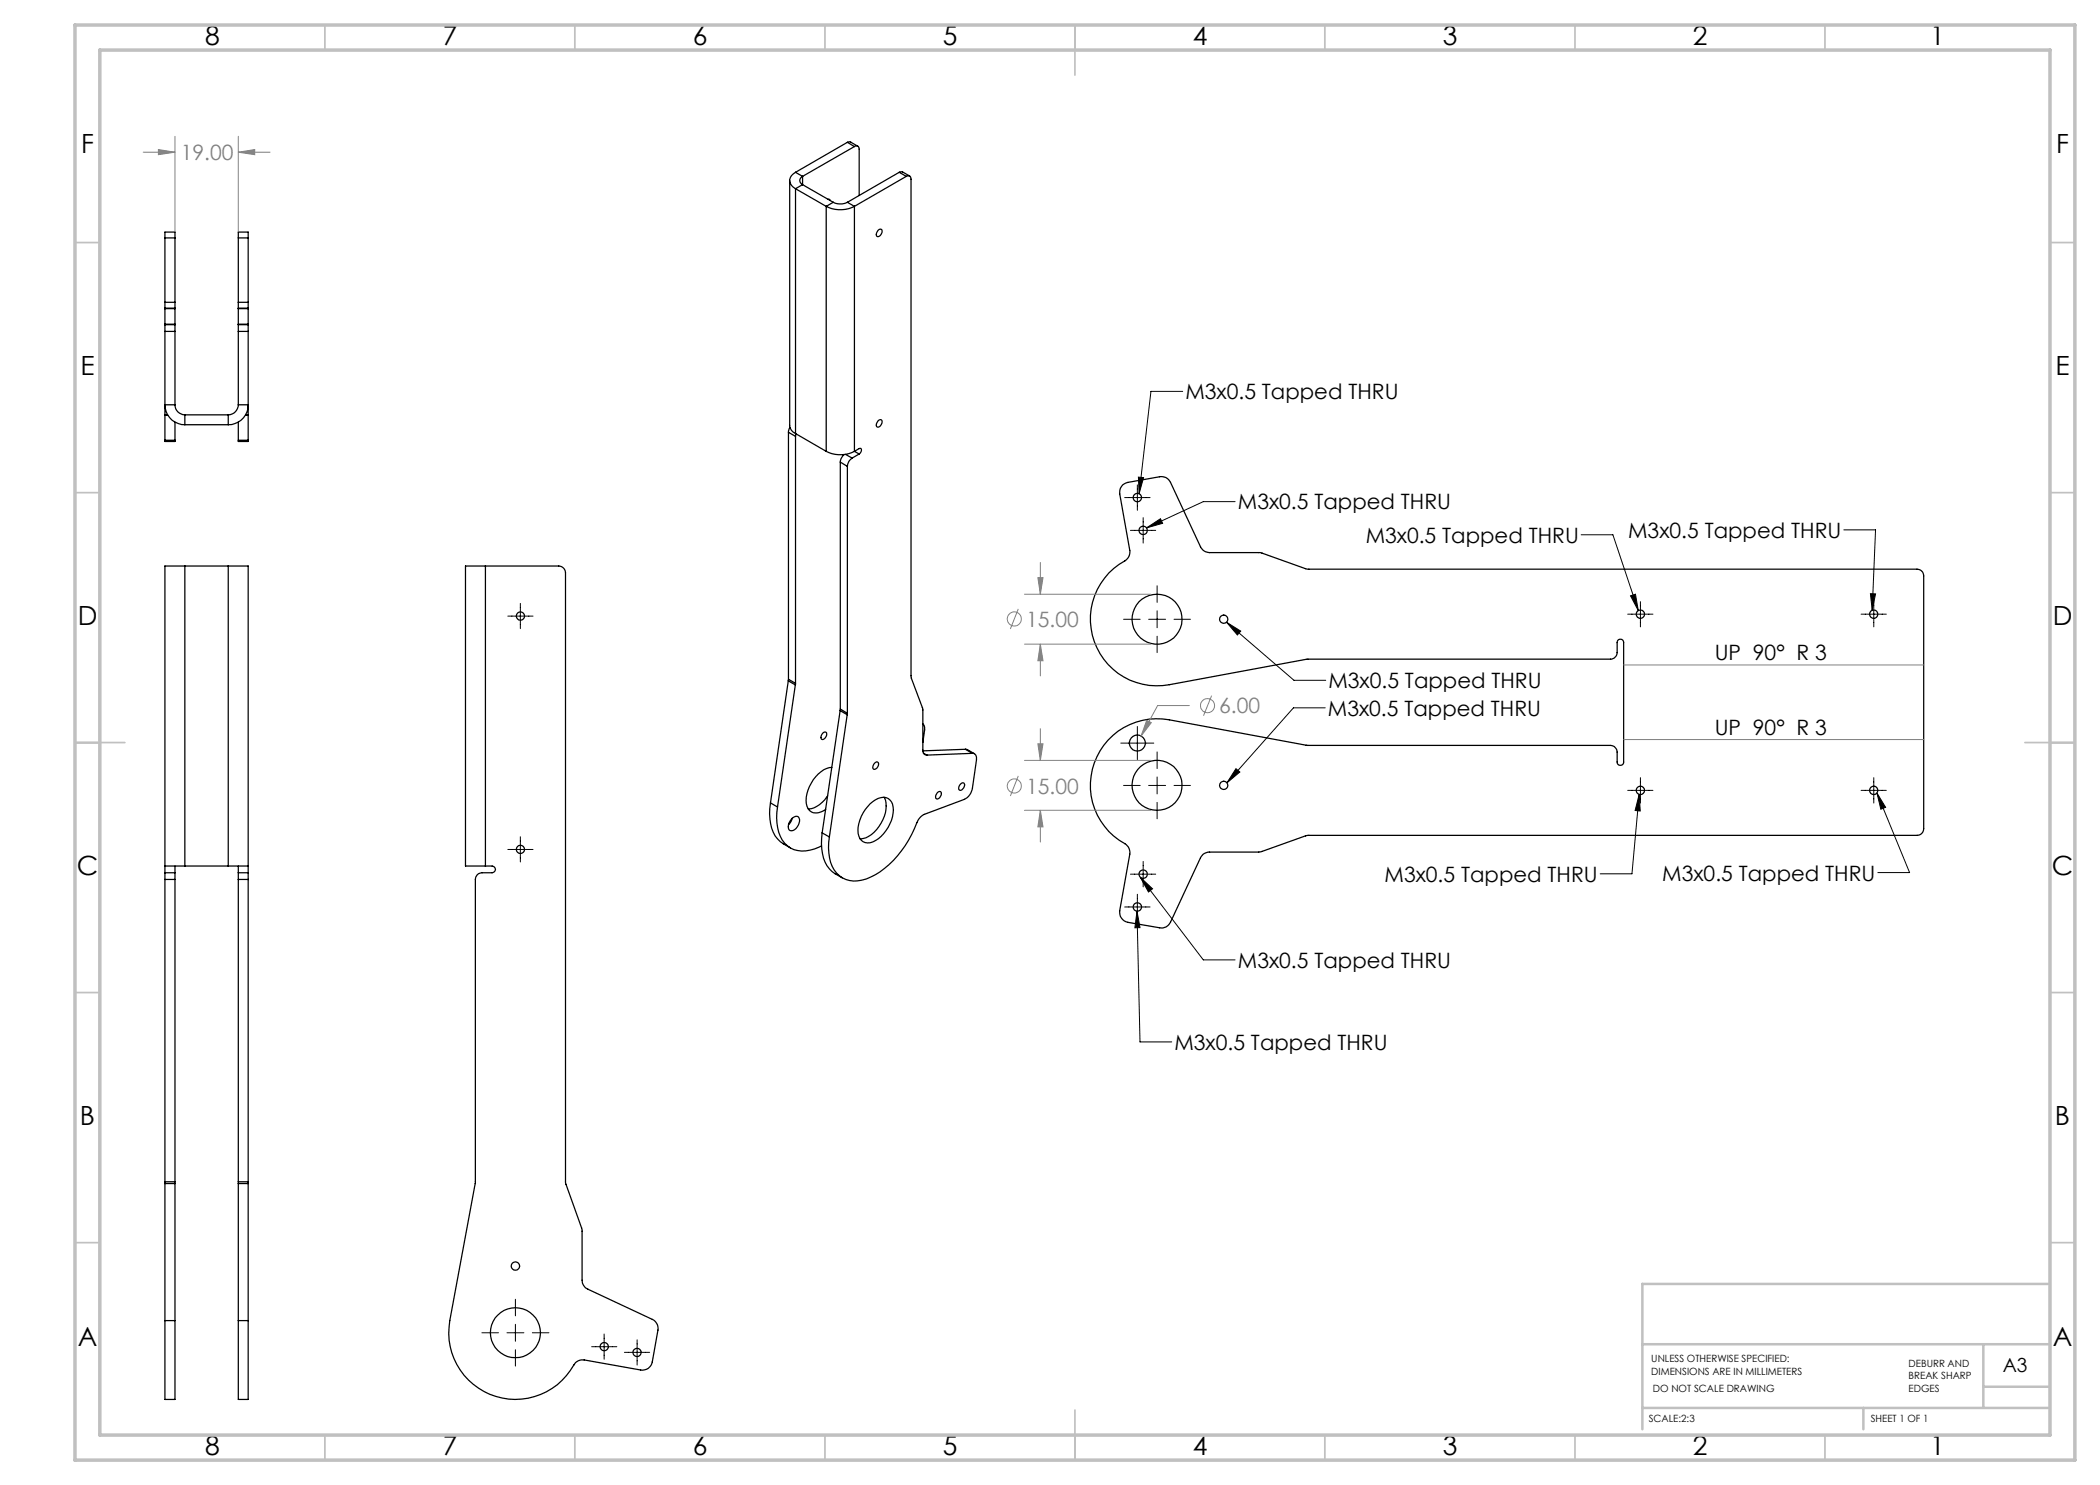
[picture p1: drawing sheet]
<svg xmlns="http://www.w3.org/2000/svg" width="420mm" height="297mm" viewBox="0 0 420 297" stroke-linecap="round" stroke-linejoin="round" font-family="sans-serif">
<g fill="none" stroke="#000" stroke-width=".25">
<path d="M157.9 36.1v49a1.9 1.9 0 0 0 1.2 1.6M159.1 34.5a1.73 1.73 0 0 0-1.2 1.6 1.73 1.73 0 0 0 1.2 1.6M159.1 37.7v49M159.1 37.7l6.1 3.6M159.1 34.5l1.4 .8M160.5 35.3a.89 .89 0 0 0-.6 .8 .89 .89 0 0 0 .6 .8M160.5 36.9l6.2 3.6M160.5 36.9l-1.4 .8M160.5 35.3v1.6M165.6 39.9h.3l.2 .2M169.5 28.5l.5-.1 1.6 .8M169.5 28.5l1.4 .8"/>
<path d="M169.5 28.5l-10.4 6M170.9 29.3a.58 .58 0 0 1 .6-.1 .58 .58 0 0 1 .3 .6v9.3M170.9 29.3l-10.4 6M179.8 34.5l.7-.1 1.4 .8M179.8 34.5l1.5 .8M179.8 34.5l-10.3 6M181.3 35.3a.58 .58 0 0 1 .6-.1 .58 .58 0 0 1 .3 .6v99.6l2.3 6.3 .1 8.3a.87 .87 0 0 0 .8 1M181.3 35.3l-10.4 6M33 47.6v-1.2h2v1.2M33 47.6v12.9M33 47.6h2M35 47.6v12.9"/>
<path d="M47.7 47.6v-1.2h1.9v1.2M47.7 47.6v12.9M47.7 47.6h1.9M49.6 47.6v12.9M165.2 41.3a6.2 6.2 0 0 0 5.7 0M165.2 41.3v49M166.7 40.5a3.3 3.3 0 0 0 2.8 0M166.7 40.5l-1.5 .8M169.5 40.5l1.4 .8M170.9 41.3v49M175.6 46.1l.2-.2h.4a.97 .97 0 0 1-.8 1.4 .85 .85 0 0 1 .2-1.2zM33 64.9v1.4"/>
<path d="M33 64.8v.1M33 61.6v.1M33 60.5v1.1M33 61.7v3.1M33 66.3v15.3M33 66.3h2M33 64.9h2M33 64.8h2M33 61.7h2M33 61.6h2M33 60.5h2M35 64.9v1.4"/>
<path d="M35 64.8v.1M35 61.6v.1M35 60.5v1.1M35 61.7v3.1M35 66.3v14.7M47.7 64.9v1.4M47.7 64.8v.1M47.7 61.6v.1M47.7 60.5v1.1M47.7 61.7v3.1M47.7 66.3v14.7M47.7 66.3h1.9"/>
<path d="M47.7 64.9h1.9M47.7 64.8h1.9M47.7 61.7h1.9M47.7 61.6h1.9M47.7 60.5h1.9M49.6 64.9v1.4M49.6 64.8v.1M49.6 61.6v.1M49.6 60.5v1.1M49.6 61.7v3.1M49.6 66.3v15.3M33 81.6v1.4"/>
<path d="M33 88v.3h2v-.3M33 83v5M33 83h.5M33 81.6h.1M33 88h2M35 81a1.99 1.99 0 0 0 2 2M35 81h-2a4 4 0 0 0 4 3.9M35 84.4v3.6M37 83v1.9M37 83h8.6M37 84.9h8.6M45.6 83v1.9"/>
<path d="M47.7 81a2.05 2.05 0 0 1-2.1 2M47.7 81h1.9a3.9 3.9 0 0 1-4 3.9M47.7 88v.3h1.9v-.3M47.7 84.4v3.6M47.7 88h1.9M49.1 83h.5M49.6 81.6h.1M49.6 81.6v1.4M49.6 83v5M157.7 86.5l1.4 .8M157.7 86.5v49.4M158 85.5l-.3 1"/>
<path d="M159.1 87.3v49.4M159.1 86.7l6.1 3.6M159.2 86.8l-.1 .5M165.2 90.3a6.2 6.2 0 0 0 5.7 0M168.1 92.4l1.4 .9M168.1 92.4v49.4M168.9 90.9a2.09 2.09 0 0 0-.8 1.5M169.1 90.9l1.3 .7M169.5 93.3v49.4M170.4 91.6a2.1 2.1 0 0 0-.9 1.7M170.9 90.3l.9-.6h.4l.1 .5-.5 .6M170.9 90.3l.9 .5"/>
<path d="M171.8 90.8l-1.4 .8M175.6 84.2l.2-.2h.4a.97 .97 0 0 1-.8 1.4 .85 .85 0 0 1 .2-1.2zM224.5 97l1.1-.5 6.3-1.1a1.93 1.93 0 0 1 2.2 1.1l6 12.9a2.02 2.02 0 0 0 1.8 1.1h10.2l9.4 3.3h121.9a1.33 1.33 0 0 1 1.3 1.4v50.5a1.33 1.33 0 0 1-1.3 1.4h-121.9l-9.4 3.3h-10.2a1.9 1.9 0 0 0-1.8 1.2l-6 12.8a1.93 1.93 0 0 1-2.2 1.2l-6.3-1.1a2.08 2.08 0 0 1-1.7-2.4l2.1-11.3a2.06 2.06 0 0 0-1-2.1 13.3 13.3 0 0 1-6.1-16.1 13.3 13.3 0 0 1 15-8.6l27.5 5.1h60.7a1.39 1.39 0 0 1 1.3 1.3v2a.65 .65 0 0 0 .7 .7 .65 .65 0 0 0 .6-.7v-23.9a.65 .65 0 0 0-.6-.7 .65 .65 0 0 0-.7 .7v2a1.39 1.39 0 0 1-1.3 1.3h-60.7l-27.5 5.1a13.3 13.3 0 0 1-15.1-8.7 13.3 13.3 0 0 1 6.4-16.2l.6-.7 .2-.9-2.1-12a1.92 1.92 0 0 1 .6-1.4zM37 113.2h-4v60M37 113.2v60M37 113.2h8.6M45.6 113.2h4v60M45.6 113.2v60M97.1 113.2h14.7a1.39 1.39 0 0 1 1.3 1.3v122l3.3 9.5v10a2.02 2.02 0 0 0 1.2 1.8l12.9 6.1a2.03 2.03 0 0 1 1.1 2.1l-1.1 6.4a1.96 1.96 0 0 1-2.4 1.6l-11.3-2a2 2 0 0 0-2 1 13.4 13.4 0 0 1-16.2 6.1 13.4 13.4 0 0 1-8.6-15l5.1-27.4v-60.8a1.33 1.33 0 0 1 1.3-1.3h2a.67 .67 0 0 0 .7-.7 .67 .67 0 0 0-.7-.7h-1.3M97.1 113.2h-4v60h4M97.1 113.2v60M157.7 136.2l1.4 .8"/>
<path d="M157.7 136.2l-3.6 24.4M157.7 135.9v.3M157.7 135.9l1.4 .8M159.1 137l-3.6 24.4M159.1 136.7v.3M164.5 146.6l.2-.1 .5-.1a.97 .97 0 0 1-.8 1.5 .85 .85 0 0 1 .1-1.3zM165.5 159.2a5.2 5.2 0 0 1-3.9 2.6M166.4 153.5a5.8 5.8 0 0 0-4.5 3.8 4.5 4.5 0 0 0 0 4.8 2.48 2.48 0 0 0 3.2-.2M168 142.1l1.4 .8M168 142.1l-3.6 24.5M168.1 141.8l-.1 .3M168.1 141.8l1.4 .9"/>
<path d="M169.4 142.9l-3.5 24.5M169.5 142.7l-.1 .2M174.9 152.6l.5-.2h.1a.93 .93 0 0 1-.8 1.4 .8 .8 0 0 1 .2-1.2zM176.8 159.5a5.7 5.7 0 0 1-1 5.8 4.9 4.9 0 0 1-3.8 2.5M184.6 144.8l.3 .6-.3 3.1M184.7 150.6l.7 .4M187.5 158.5l.2-.1 .4-.1a.97 .97 0 0 1-.8 1.5 .85 .85 0 0 1 .2-1.3zM192.1 156.8l.4-.2h.3a.97 .97 0 0 1-.9 1.4 .83 .83 0 0 1 .2-1.2zM193.1 149.9h.4l1.4 .8M193.1 149.9l1.4 .8M193.1 149.9l-8.5 .3M194.5 150.7a.95 .95 0 0 1 .8 1.3l-.8 5.6a2.97 2.97 0 0 1-1.6 2.3l-8 3a3.1 3.1 0 0 0-1.5 1.6 19.7 19.7 0 0 1-9.2 10.9 5.6 5.6 0 0 1-6.9-.8 8.9 8.9 0 0 1-1.4-7.2"/>
<path d="M194.5 150.7l-9.1 .3M33 173.2h4M33 174.6v1.3M33 173.2v1.4M33 175.9v60.5M33 175.9h2M33 174.6h2M35 174.6v1.3M35 173.2v1.4M35 175.9v60.5M37 173.2h8.6M45.6 173.2h4"/>
<path d="M47.7 174.6v1.3M47.7 173.2v1.4M47.7 175.9v60.5M47.7 175.9h1.9M47.7 174.6h1.9M49.6 174.6v1.3M49.6 173.2v1.4M49.6 175.9v60.5M154.1 160.6a8.9 8.9 0 0 0 1.4 7.2l1.2 1 1.4 .8M154.1 160.6l1.4 .8M155.5 161.4a9 9 0 0 0 1.5 7.3 5.3 5.3 0 0 0 5.9 1.1l1.4-.6M158.4 163.7l-.1 .5-.6 .8"/>
<path d="M158.5 163.6a.77 .77 0 0 1 1-.3 .77 .77 0 0 1 .4 .9 1.89 1.89 0 0 1-1.9 1.9 1.78 1.78 0 0 1 .5-2.5zM164.4 166.6a9.2 9.2 0 0 0 1.5 7.2l1.1 1 1.5 .8M164.4 166.6l1.5 .8M174 160.8a3.3 3.3 0 0 1 3.6-1.1 2.74 2.74 0 0 1 1 3 7.4 7.4 0 0 1-4.6 5.9 2.11 2.11 0 0 1-2.4-2.6 7.9 7.9 0 0 1 2.4-5.2zM33 236.4v.3M33 236.7h2M33 236.7v27.4M33 236.4h2M35 236.4v.3M35 236.7v27.4M47.7 236.4v.3M47.7 236.7h1.9"/>
<path d="M47.7 236.7v27.4M47.7 236.4h1.9M49.6 236.4v.3M49.6 236.7v27.4M33 264.1v15.8h2v-15.8M33 264.1h2M47.7 264.1v15.8h1.9v-15.8M47.7 264.1h1.9"/>
<circle cx="227.5" cy="99.5" r=".84"/>
<circle cx="228.6" cy="106.1" r=".84"/>
<circle cx="104.1" cy="123.2" r=".82"/>
<circle cx="231.4" cy="123.8" r="5"/>
<circle cx="244.7" cy="123.8" r=".83"/>
<circle cx="328.1" cy="122.8" r=".84"/>
<circle cx="374.7" cy="122.8" r=".84"/>
<circle cx="227.5" cy="148.6" r="1.6"/>
<circle cx="231.4" cy="157.1" r="5"/>
<circle cx="244.7" cy="157.1" r=".83"/>
<circle cx="328.1" cy="158.1" r=".84"/>
<circle cx="374.7" cy="158.1" r=".84"/>
<circle cx="104.1" cy="169.9" r=".82"/>
<circle cx="228.6" cy="174.8" r=".84"/>
<circle cx="227.5" cy="181.4" r=".84"/>
<circle cx="103.1" cy="253.2" r=".84"/>
<circle cx="103.1" cy="266.5" r="5"/>
<circle cx="120.8" cy="269.3" r=".83"/>
<circle cx="127.4" cy="270.5" r=".82"/>
</g>
<g fill="none" stroke="#808080" stroke-width=".2">
<path d="M28.6 30.4h6.4M31.7 29.9l3.3 .5-3.3 .5zM35 27.3v19M47.7 30.4l3.2-.5v1zM47.7 27.3v19M47.7 30.4h6.3M204.9 118.8h25.3M207.6 115.5h1l-.5 3.3zM208.1 112.5v6.3M203.7 121.8l-1.6 4M204.9 128.8h25.3M208.1 128.8l.5 3.3h-1z"/>
<path d="M208.1 128.8v6.4M242.3 139.1l-1.6 4.1M324.7 133h60M203.7 155.2l-1.6 4M204.9 152.1h25.3M207.6 148.8h1l-.5 3.3zM208.1 145.7v6.4M229.3 144.1l1 .4-2.1 2.7zM237.9 141.1h-6.4l-3.3 6.1M324.7 147.9h60M204.9 162.1h25.3M208.1 162.1l.5 3.3h-1z"/>
<path d="M208.1 162.1v6.3"/>
<circle cx="202.9" cy="123.8" r="1.4"/>
<circle cx="202.9" cy="157.2" r="1.4"/>
<circle cx="241.5" cy="141.1" r="1.42"/>
</g>
<g fill="none" stroke="#000" stroke-width=".2">
<path d="M236.5 78.3h-6.3l-2.4 20.4M224.9 99.5h5.1M227.5 97v5.1M227.7 95.4l1 .1-.9 3.2zM226.1 106.1h5M228.6 103.5v5.1M229.3 105.6l2.8-1.9 .4 1zM231.4 117.2v3.3M247 100.3h-6.3l-11.4 5.3M316.2 107h6.4l5.1 15.1M326.1 119.2l1-.4 .6 3.3zM368.8 106h6.3l-.7 16.1"/>
<path d="M374.1 118.7l1 .1-.7 3.3zM101.6 123.2h5M104.1 120.7v5M224.7 123.9h3.3M229.7 123.9h3.4M231.4 122.2v3.4M231.4 127.2v3.3M234.8 123.9h3.3M245.3 124.5l13.5 11.6h6.3M245.3 124.5l2.8 1.7-.6 .8zM325.5 122.8h5.1M328.1 120.3v5.1"/>
<path d="M372.2 122.8h5.1M374.8 120.3v5.1M224.2 148.6h6.6M224.7 157.1h3.3M227.5 145.3v6.6M229.7 157.1h3.4M231.4 150.4v3.3M231.4 155.4v3.4M234.8 157.1h3.3M247.2 153.7l.8 .7-2.6 2.2zM265 141.6h-6.3l-13.3 15M325.5 158.1h5.1"/>
<path d="M327.8 158.9l.2 3.3-1-.1zM327.8 158.9l-1.4 15.9h-6.4M328.1 155.5v5.1M372.2 158.1h5.1M374.8 155.5v5.1M375.4 158.6l6.5 15.9h-6.3M375.4 158.6l1.7 2.9-.9 .4zM101.6 169.9h5M104.1 167.4v5M226.1 174.8h5M227.5 178.9v5M228.1 175.5l12.6 16.5h6.3"/>
<path d="M228.1 175.5l2.4 2.3-.8 .6zM228.6 172.3v5.1M231.4 160.5v3.3M224.9 181.4h5.1M227.4 182.2l.6 3.3-1 .1zM227.4 182.2l.6 26.2h6.4M103.1 259.9v3.3M96.4 266.6h3.3M101.4 266.6h3.4M103.1 264.9v3.3M103.1 269.9v3.3M106.5 266.6h3.3"/>
<path d="M118.3 269.3h5.1M120.8 266.8v5M124.9 270.5h5M127.4 268v5"/>
</g>
<g fill="none" stroke="#c0c0c0" stroke-width=".35">
<path d="M65 5v5M115 5v5M165 5v5M215 5v10M265 5v5M315 5v5M365 5v5M15 48.5h5M410 48.5h5M15 98.5h5M410 98.5h5M15 148.5h10"/>
<path d="M405 148.5h10M15 198.5h5M410 198.5h5M15 248.5h5M410 248.5h5M65 287v5M115 287v5M165 287v5M215 282v10M265 287v5M315 287v5M365 287v5"/>
</g>
<path d="M409.7 256.8h-81.2v29.1M328.5 268.8h81.2M396.7 268.8v12.8M396.7 277.4h13M328.5 281.6h81.2M372.7 281.6v4.3" fill="none" stroke="#c0c0c0" stroke-width=".5"/>
<path d="M15 5h400v287h-400zM20 10h390v277h-390z" fill="none" stroke="#c0c0c0" stroke-width=".7"/>
<path d="M31.7 29.9l3.3 .5-3.3 .5zM47.7 30.4l3.2-.5v1zM207.6 115.5h1l-.5 3.3zM208.1 128.8l.5 3.3h-1zM207.6 148.8h1l-.5 3.3zM208.1 162.1l.5 3.3h-1zM229.3 144.1l-1.1 3.1 2.1-2.7z" fill="#808080"/>
<path d="M327.8 158.9l.2 3.3-1-.1zM375.4 158.6l1.7 2.9-.9 .4zM228.1 175.5l2.4 2.3-.8 .6zM227.4 182.2l.6 3.3-1 .1zM229.3 105.6l2.8-1.9 .4 1zM227.7 95.4l1 .1-.9 3.2zM326.1 119.2l1-.4 .6 3.3zM374.1 118.7l1 .1-.7 3.3zM245.3 124.5l2.8 1.7-.6 .8zM247.2 153.7l.8 .7-2.6 2.2z" fill="#000"/>
<g font-size="5.3">
<text x="41" y="8.9">8</text>
<text x="88.5" y="8.9">7</text>
<text x="138.5" y="8.9">6</text>
<text x="188.5" y="8.9">5</text>
<text x="238.5" y="8.9">4</text>
<text x="288.5" y="8.9">3</text>
<text x="338.5" y="8.9">2</text>
<text x="386" y="8.9">1</text>
<text x="16.2" y="30.7">F</text>
<text x="411.2" y="30.7">F</text>
<text x="16.1" y="74.9">E</text>
<text x="411.1" y="74.9">E</text>
<text x="15.5" y="124.9">D</text>
<text x="410.5" y="124.9">D</text>
<text x="15.4" y="174.9">C</text>
<text x="410.4" y="174.9">C</text>
<text x="16" y="224.9">B</text>
<text x="411" y="224.9">B</text>
<text x="15.5" y="269.2">A</text>
<text x="410.5" y="269.2">A</text>
<text x="41" y="290.9">8</text>
<text x="88.5" y="290.9">7</text>
<text x="138.5" y="290.9">6</text>
<text x="188.5" y="290.9">5</text>
<text x="238.5" y="290.9">4</text>
<text x="288.5" y="290.9">3</text>
<text x="338.5" y="290.9">2</text>
<text x="386" y="290.9">1</text>
</g>
<g font-size="4.2" fill="#808080">
<text x="36.2" y="32">19.00</text>
<text x="205.2" y="125.3">15.00</text>
<text x="243.8" y="142.7">6.00</text>
<text x="205.2" y="158.7">15.00</text>
</g>
<g font-size="4.2">
<text x="237.1" y="79.9">M3x0.5 Tapped THRU</text>
<text x="247.6" y="101.9">M3x0.5 Tapped THRU</text>
<text x="325.6" y="107.6">M3x0.5 Tapped THRU</text>
<text x="273.1" y="108.6">M3x0.5 Tapped THRU</text>
<text x="265.7" y="137.6">M3x0.5 Tapped THRU</text>
<text x="342.9" y="132">UP 90° R 3</text>
<text x="265.6" y="143.2">M3x0.5 Tapped THRU</text>
<text x="342.9" y="147">UP 90° R 3</text>
<text x="276.9" y="176.4">M3x0.5 Tapped THRU</text>
<text x="332.5" y="176.1">M3x0.5 Tapped THRU</text>
<text x="247.6" y="193.6">M3x0.5 Tapped THRU</text>
<text x="234.9" y="209.9">M3x0.5 Tapped THRU</text>
</g>
<text font-size="3.9" x="400.6" y="274.3">A3</text>
<g font-size="2">
<text x="330.3" y="272.5">UNLESS OTHERWISE SPECIFIED:</text>
<text x="330.3" y="275">DIMENSIONS ARE IN MILLIMETERS</text>
<text x="381.7" y="273.4">DEBURR AND</text>
<text x="381.7" y="275.9">BREAK SHARP</text>
<text x="330.6" y="278.4">DO NOT SCALE DRAWING</text>
<text x="381.7" y="278.4">EDGES</text>
<text x="329.8" y="284.4">SCALE:2:3</text>
<text x="374.2" y="284.4">SHEET 1 OF 1</text>
</g>
</svg>
